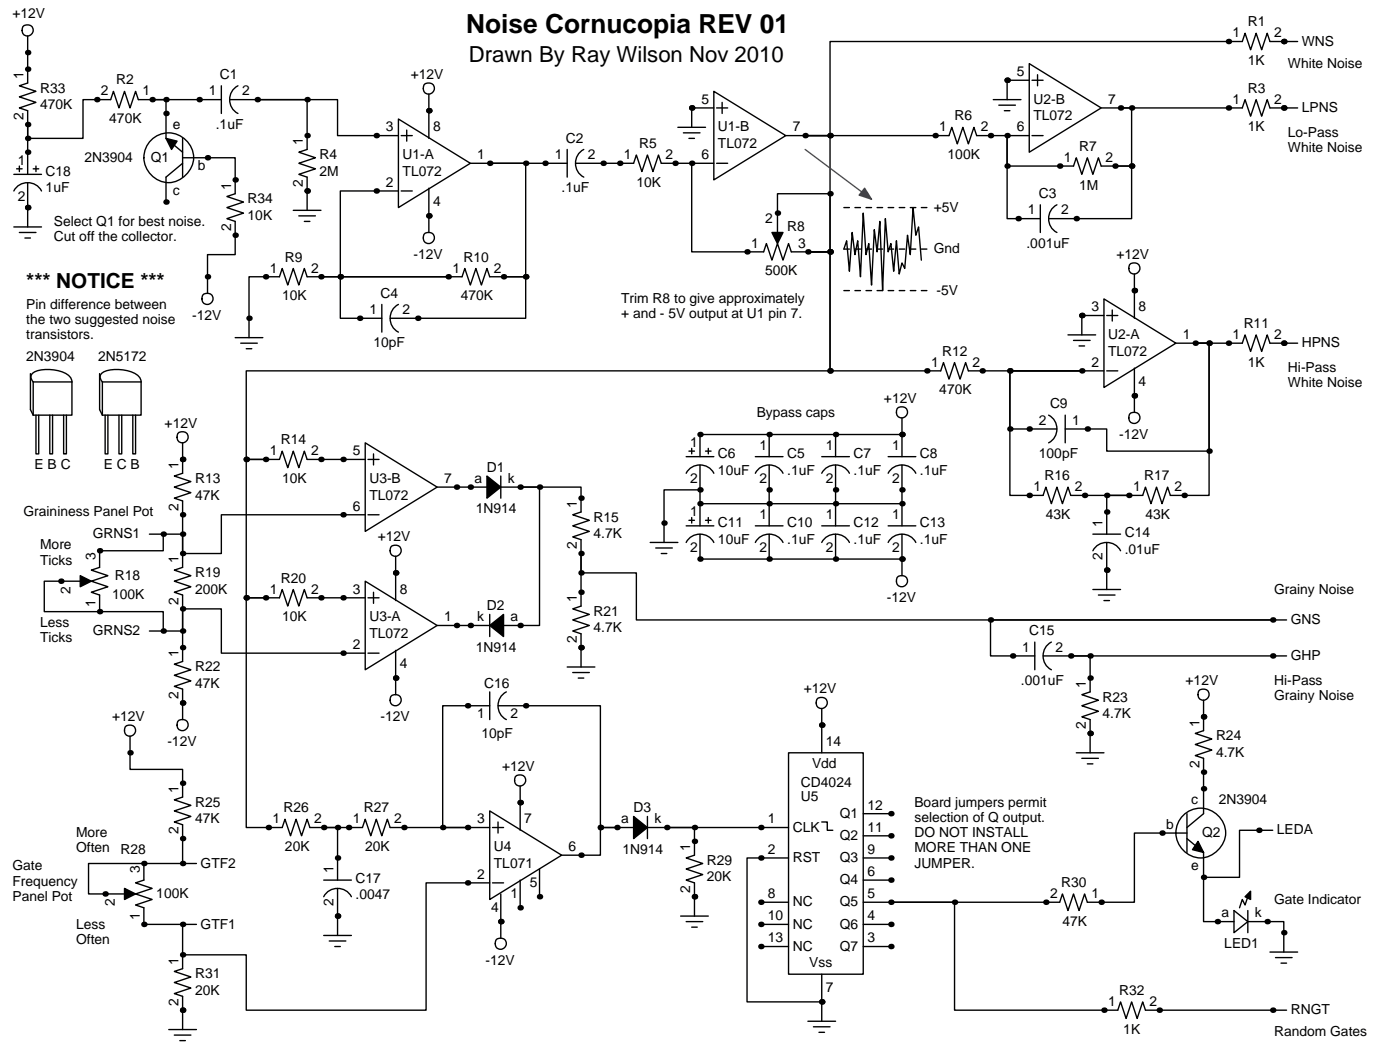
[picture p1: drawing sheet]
<svg xmlns="http://www.w3.org/2000/svg" width="257mm" height="195mm" viewBox="0 0 257 195" stroke-linecap="round" stroke-linejoin="round" font-family="sans-serif">
<g fill="none" stroke="#000" stroke-width=".25">
<path d="M5.1 6.6v8.6l-1.5 .5 3 1.1-3 1 3 1-3 1 1.5 .5v11.7M27.9 18.3h2.6v7.1l3 2.5M40.6 18.3h-15.2l-.5-1.5-1 3-1-3-1.1 3-1-3-.5 1.5h-5.1v7.1h-10.1v-2.5M40.6 15.7v5.1M42.2 18.3h5M43.7 15.7a2.88 2.88 0 0 0 0 5.1M47.2 18.3h14.8v6.6h11.2M47.2 18.3h9.2v9.1l-1.5 .5 3 1.1-3 1 3 1-3 1 1.5 .5v6.1M78.7 17.3v8.1M131.1 16.8l13.2 8.1-13.2 8.1zM131.1 19.8h-4.1v3.6M131.6 19.8h2"/>
<path d="M132.6 18.8v2M182.4 18.3h5.1M183.4 19.3h3M189 11.7l13.2 8.1-13.2 8.1zM189 14.7h-4.1v3.6M189.5 14.7h2M190.5 13.7v2M202.2 19.8h25.9l.5-1.5 1 3 1-3 1 3 1.1-3 .5 1.5h5.1M205.7 19.8h2.1v10.7h-3.1M238.3 7.6h-5.1l-.5-1.5-1.1 3-1-3-1 3-1-3-.5 1.5h-75.7v17.3h-4.6h4.6v21.3h-4.1M2.5 35.1a2.88 2.88 0 0 1 5.1 0M2.5 32h5.1"/>
<path d="M3 31h1.1M3.6 30.5v1M5.1 33.5v8.2M6.1 31h1M6.6 30.5v1M27.5 26a4.6 4.6 0 0 1 7.4 .7 4.6 4.6 0 0 1-3.2 6.7 4.6 4.6 0 0 1-4.6-2.2 4.6 4.6 0 0 1 .4-5.2zM33.5 29h9.7v6.6l-1.5 .5 3 1-3 1 3 1-3 1 1.5 .5v6.1h-5.1v7.1M33.5 25.4v7.1M33.5 30l-3 2.5v4.6M53.8 38.6h5.1M54.9 39.6h3M73.2 21.8l13.2 8.2-13.2 8.1z"/>
<path d="M73.2 35.1h-10.7v15.7h19.8M73.7 24.9h2M73.7 35.1h2M74.7 23.9v2M78.7 34.5v8.2M86.4 30h17.7M89.9 30h6.6v20.8h-4M104.1 27.4v5.1M105.7 30h10.6l.5-1.6 1.1 3.1 1-3.1 1 3.1 1-3.1 .5 1.6h9.7M107.2 27.4a2.88 2.88 0 0 0 0 5.1M124.5 23.4h5M125.5 24.4h3"/>
<path d="M126.5 25.4h1M127 30v16.2h13.2l.5-1.5 1 3.1 1-3.1 1.1 3.1 1-3.1 .5 1.5h3M131.6 30h2M144.3 24.9h29.9l.6-1.5 1 3 1-3 1 3 1-3 .5 1.5h9.7M184.4 20.3h1M189.5 24.9h2M191 37.6v5.1M194.1 37.6a2.88 2.88 0 0 0 0 5.1M204.7 30.5h-2.5l-.5-1.5-1 3-1.1-3-1 3-1-3-.5 1.5h-12.2v-5.6v15.2h6.1M204.7 30.5h3.1v9.6h-15.3M2.5 41.7h5.1M3.6 42.7h3"/>
<path d="M4.6 43.7h1M55.9 40.6h1M58.9 50.8h3.6v7.6h7.6M70.1 55.9v5.1M73.2 55.9a2.88 2.88 0 0 0 0 5.1M92.5 50.8h4v7.6h-24.9M92.5 50.8h-2.6l-.5-1.5-1 3-1-3-1 3-1.1-3-.5 1.5h-28.4l-.5-1.5-1 3-1.1-3-1 3-1-3-.5 1.5h-5.6v11.2M142.7 42.7v-7.1h9.7v10.6h-4.1M148.3 46.2h4.1v21.9h20.3l.5-1.6 1 3.1 1.1-3.1 1 3.1 1-3.1 .5 1.6h24.9M148.3 46.2h4.1v21.9h-107.2v16.2h3.6M154.9 45.7l.5-1.5 .6 5.6 .5-7.1 .5 4 .5-2.5 .5 6.6 .5-11.7 .5 7.6 .5-2 .5 7.6 .5-10.1 .5 4 .5-5.6 .6 12.7 .5-13.2 .5 6.1 .5-1.5 .5 5.1 .5-5.6 .5 6.1 .5-2 .5 1 .5-6.1 .5 3.5 .5-8.6 .5 5.1 .6-1.5 .5 6.1M202.7 54.9l13.2 8.1-13.2 8.1z"/>
<path d="M202.7 57.9h-4.1v3.6M203.2 57.9h2M204.2 56.9v2M208.3 50.3v8.1M5.6 68.6v6.6l.5 1M6.1 70.1l-.4-.6v-.6a2.74 2.74 0 0 1 2.5-1.1 7.1 7.1 0 0 1 4.4 1.1l.4 .6 .2 .6M6.1 70.1h7.1M6.1 70.1v6.1M6.6 76.2v7.1h.5v-7.1M9.1 76.2v7.1h.6v-7.1M11.7 76.2v7.1h.5v-7.1M13.2 70.1v6.1h-7.1"/>
<path d="M18.3 68.6v6.6l.5 1M18.8 70.1l-.4-.6v-.6a2.74 2.74 0 0 1 2.5-1.1 7.1 7.1 0 0 1 4.4 1.1l.4 .6 .2 .6M18.8 70.1h7.1M18.8 70.1v6.1M19.3 76.2v7.1h.5v-7.1M21.8 76.2v7.1h.6v-7.1M24.4 76.2v7.1h.5v-7.1M25.9 70.1v6.1h-7.1M43.2 62h5.1M44.2 63h3M45.2 64h1M141.2 79.8v4"/>
<path d="M153.4 79.8v4M165.6 79.8h-37.1v4M165.6 76.7v7.1M192.5 76.2a2.88 2.88 0 0 1 0 5.1M194.1 78.7h-8.7v-10.6h13.2h-13.2v22.8h6.1l.5-1.5 1 3.1 1.1-3.1 1 3.1 1-3.1 .5 1.5h13.2l.5-1.5 1 3.1 1-3.1 1.1 3.1 1-3.1 .5 1.5h7.1v-27.9h-2.5h2.5v19.8h-18.8v-4.1h-7.6M195.6 76.2v5.1M196.1 61.5h5.1M197.1 62.5h3.1M198.1 63.5h1M203.2 68.1h2M208.3 67.6v8.1M215.9 63h12.2l.5-1.5 1 3 1-3 1 3 1.1-3 .5 1.5h5.1"/>
<path d="M27.4 98h2.6M30 98v3.1h-11.7v3l-1.5 .5 3 1.1-3 1 3 1-3 1 1.5 .5v3.1M33.5 81.3v5.6l-1.5 .5 3.1 1-3.1 1 3.1 1-3.1 1 1.5 .5v12.2l-1.5 .5 3.1 1.1-3.1 1 3.1 1-3.1 1 1.5 .5v12.2l-1.5 .5 3.1 1-3.1 1.1 3.1 1-3.1 1 1.5 .5v5.6M48.8 84.3h2.5l.5-1.5 1 3.1 1-3.1 1.1 3.1 1-3.1 .5 1.5h10.7M48.8 84.3h-3.6v25.4h3.6M67.1 81.3l13.2 8.1-13.2 8.1zM67.1 94.5h-26.5v7.1h-7.1v-3.6h-3.5M67.6 84.3h2M67.6 94.5h2M68.6 83.3v2M80.3 89.4h9.1M91.9 89.4h3.6"/>
<path d="M91.9 87.4v4M95.5 89.4h11.2v4.6l-1.5 .5 3 1-3 1 3 1-3 1.1 1.5 .5v12.2l-1.5 .5 3 1-3 1 3 1-3 1 1.5 .5v6.1M95.5 89.4h3.6v25.4h-6.6M119.4 99.6h5.1M126 86.9a2.88 2.88 0 0 1 5.1 0M126 99.6a2.88 2.88 0 0 1 5.1 0M126 83.8h5.1M126 96.5h5.1M126.5 82.8h1M126.5 95.5h1M127 82.3v1M127 95v1"/>
<path d="M128.5 89.9h-6.6v9.7M128.5 98v4.6h37.1M128.5 85.3v11.2M128.5 92.5h37.1M129.5 82.8h1.1M129.5 95.5h1.1M130 82.3v1M130 95v1M138.7 86.9a2.88 2.88 0 0 1 5.1 0M138.7 99.6a2.88 2.88 0 0 1 5.1 0M138.7 83.8h5.1M138.7 96.5h5.1"/>
<path d="M141.2 85.3v11.2M141.2 98v4.6M150.9 86.9a2.88 2.88 0 0 1 5.1 0M150.9 99.6a2.88 2.88 0 0 1 5.1 0M150.9 83.8h5.1M150.9 96.5h5.1M153.4 85.3v11.2M153.4 98v4.6M163.1 86.9a2.88 2.88 0 0 1 5 0M163.1 99.6a2.88 2.88 0 0 1 5 0M163.1 83.8h5M163.1 96.5h5"/>
<path d="M165.6 85.3v11.2M165.6 98v7.7M200.7 98h5M203.2 99.6v8.6M207.3 90.9h-4.1v7.1M14.7 106.7h-6.6v5.6h10.2M18.3 112.3h11.7v3.5M27.4 115.8h2.6M30 115.8h3.5v-4h7.1v8.1h26.5M48.8 109.7h2.5l.5-1.5 1 3.1 1-3.1 1.1 3.1 1-3.1 .5 1.5h10.7M48.8 109.7h-3.6v42.2h6.6l.5-1.5 1 3 1.1-3 1 3 1-3 .5 1.5h9.6l.6-1.5 1 3 1-3 1 3 1-3 .5 1.5h18.3M67.1 106.7l13.2 8.1-13.2 8.1z"/>
<path d="M67.6 109.7h2M67.6 119.9h2M68.6 108.7v2M72.6 102.1v8.1M72.6 119.4v8.1M80.3 114.8h9.6M89.9 112.8v4M106.7 101.6v3.6h10.1v8.6h116.9M120.4 100.6h3M121.4 101.6h1M190 117.9v5M193 117.9a2.88 2.88 0 0 0 0 5"/>
<path d="M200.7 101.1a2.88 2.88 0 0 1 5 0M200.7 108.2h5M201.7 109.2h3M202.7 110.2h1M233.7 113.8h-51.8v6.6h8.1M233.7 113.8h2.5M23.9 135.1v6.1h9.6v5.1l-1.5 .5 3.1 1-3.1 1 3.1 1.1-3.1 1 1.5 .5v7.1M89.9 129.5h-8.6v22.4h4.6M89.9 127v5.1M91.4 129.5h18.8v22.4h3.1M93 127a2.88 2.88 0 0 0 0 5.1M104.1 122.4h5.1"/>
<path d="M105.2 123.4h3M106.2 124.5h1M144.8 138.2h13.7v40.6h-13.7zM150.9 130v8.2M191.5 120.4h44.7M196.6 120.4h3.6v6.6l-1.6 .5 3.1 1-3.1 1 3.1 1.1-3.1 1 1.6 .5v6.1M197.6 138.2h5.1M198.6 139.2h3.1M221 128.5v5.6l-1.5 .5 3 1-3 1.1 3 1-3 1 1.5 .5v10.2l-3.1 2.5M26.4 158.5v3l-1.5 .6 3 1-3 1 3 1-3 1 1.5 .5v3.1h9.7M26.4 158.5h-10.1v5.6h6.6M26.4 158.5h9.7"/>
<path d="M59.4 151.9h2.6v9.6M89.9 148.8l13.2 8.2-13.2 8.1zM90.4 151.9h2.1M91.4 150.9v2M95.5 144.3v8.1M99.1 159.5v5.1M113.3 151.9h-3.1v5.1h-7.1M113.3 151.9h3M118.9 149.9v4M118.9 151.9h25.9M122.4 151.9h5.1v5.1l-1.5 .5 3 1-3 1 3 1-3 1 1.5 .6v6M144.8 157.5h-7.6v26.4h13.7"/>
<path d="M150.9 150.9h1v1.5h1M158.5 149.4h5.1M158.5 153.4h5.1M158.5 157.5h5.1M199.6 140.2h1.1M217 150a4.6 4.6 0 0 1 7.4 .6 4.6 4.6 0 0 1-3.2 6.8 4.6 4.6 0 0 1-4.7-2.3 4.6 4.6 0 0 1 .5-5.1zM217.9 152.9h-9.6v12.7h-8.7l-.5-1.5-1 3-1-3-1 3-1-3-.5 1.5h-36.1M217.9 153.9l3.1 2.6v4.5M217.9 149.4v7.1M233.7 152.4h-6.1v8.6h-6.6M33.5 169.7v8.1l-1.5 .5 3.1 1-3.1 1 3.1 1.1-3.1 1 1.5 .5v6.1M59.4 164.6a2.88 2.88 0 0 1 5.1 0"/>
<path d="M59.4 171.7h5.1M59.4 161.5h5.1M60.5 172.7h3M61.5 173.7h1M62 163.1v8.6M89.9 162.1h-11.7v23.3h-33v-10.1h-11.7M90.4 162.1h2.1M91.9 164.1v8.1M95.5 161.5v5.1M125 168.1h5M126 169.2h3M127 170.2h1"/>
<path d="M139.7 173.7h5.1M139.7 169.7h5.1M139.7 165.6h5.1M150.9 178.8v8.7M158.5 173.7h5.1M158.5 169.7h5.1M158.5 161.5h5.1M163.6 165.6h11.7v19.8h29.9l.5-1.5 1.1 3 1-3 1 3 1-3 .5 1.5h25.9M221 161v8.2h5.6M226.6 167.1l2.5 2.1-2.5 2zM229.1 169.2h6.6v5.6M229.1 164.6l-.5 1.5-.5-1-.5 1.5"/>
<path d="M229.1 167.1v4.1M233.2 174.8h5.1M234.2 175.8h3M235.2 176.8h1M31 189h5.1M32 190h3.1M33 191h1M148.3 187.5h5.1M149.4 188.5h3M150.4 189.5h1"/>
<circle cx="5.1" cy="5.6" r="1.02"/>
<circle cx="78.7" cy="16.2" r="1.02"/>
<circle cx="38.1" cy="54.8" r="1.02"/>
<circle cx="78.7" cy="43.7" r="1.02"/>
<circle cx="208.3" cy="49.2" r="1.02"/>
<circle cx="165.6" cy="75.7" r="1.02"/>
<circle cx="208.3" cy="76.7" r="1.02"/>
<circle cx="33.5" cy="80.2" r="1.02"/>
<circle cx="72.7" cy="101.1" r="1.02"/>
<circle cx="165.6" cy="106.7" r="1.02"/>
<circle cx="23.9" cy="134.1" r="1.02"/>
<circle cx="33.5" cy="133.1" r="1.02"/>
<circle cx="72.7" cy="128.5" r="1.02"/>
<circle cx="150.9" cy="129" r="1.02"/>
<circle cx="221" cy="127.5" r="1.02"/>
<circle cx="95.5" cy="143.2" r="1.02"/>
<circle cx="92" cy="173.2" r="1.02"/>
</g>
<g fill="#000">
<circle cx="5.1" cy="9.7" r=".51"/>
<circle cx="5.1" cy="12.7" r=".51"/>
<circle cx="17.8" cy="18.3" r=".51"/>
<circle cx="27.9" cy="18.3" r=".51"/>
<circle cx="30.5" cy="18.3" r=".51"/>
<circle cx="36.6" cy="18.3" r=".51"/>
<circle cx="47.2" cy="18.3" r=".51"/>
<circle cx="56.4" cy="18.3" r=".51"/>
<circle cx="127" cy="19.8" r=".51"/>
<circle cx="184.9" cy="14.7" r=".51"/>
<circle cx="205.7" cy="19.8" r=".51"/>
<circle cx="207.8" cy="19.8" r=".51"/>
<circle cx="225.6" cy="7.6" r=".51"/>
<circle cx="225.6" cy="19.8" r=".51"/>
<circle cx="235.7" cy="19.8" r=".51"/>
<circle cx="235.7" cy="7.6" r=".51"/>
<circle cx="5.1" cy="38.1" r=".51"/>
<circle cx="5.1" cy="25.4" r=".51"/>
<circle cx="5.1" cy="22.9" r=".51"/>
<circle cx="5.1" cy="27.9" r=".51"/>
<circle cx="30.5" cy="20.8" r=".51"/>
<circle cx="30.5" cy="37.1" r=".51"/>
<circle cx="38.1" cy="29" r=".51"/>
<circle cx="43.2" cy="33" r=".51"/>
<circle cx="56.4" cy="24.9" r=".51"/>
<circle cx="56.4" cy="35.1" r=".51"/>
<circle cx="69.1" cy="35.1" r=".51"/>
<circle cx="69.1" cy="24.9" r=".51"/>
<circle cx="78.7" cy="39.6" r=".51"/>
<circle cx="78.7" cy="20.3" r=".51"/>
<circle cx="89.9" cy="30" r=".51"/>
<circle cx="96.5" cy="30" r=".51"/>
<circle cx="100.1" cy="30" r=".51"/>
<circle cx="110.7" cy="30" r=".51"/>
<circle cx="113.8" cy="30" r=".51"/>
<circle cx="124" cy="30" r=".51"/>
<circle cx="127" cy="30" r=".51"/>
<circle cx="142.7" cy="39.1" r=".51"/>
<circle cx="147.8" cy="24.9" r=".51"/>
<circle cx="152.4" cy="24.9" r=".51"/>
<circle cx="152.4" cy="35.6" r=".51"/>
<circle cx="171.7" cy="24.9" r=".51"/>
<circle cx="181.9" cy="24.9" r=".51"/>
<circle cx="184.9" cy="30.5" r=".51"/>
<circle cx="184.9" cy="24.9" r=".51"/>
<circle cx="194.6" cy="30.5" r=".51"/>
<circle cx="204.7" cy="30.5" r=".51"/>
<circle cx="207.8" cy="30.5" r=".51"/>
<circle cx="38.1" cy="50.8" r=".51"/>
<circle cx="43.2" cy="43.2" r=".51"/>
<circle cx="45.7" cy="58.4" r=".51"/>
<circle cx="48.8" cy="50.8" r=".51"/>
<circle cx="58.9" cy="50.8" r=".51"/>
<circle cx="62.5" cy="50.8" r=".51"/>
<circle cx="66" cy="58.4" r=".51"/>
<circle cx="76.7" cy="58.4" r=".51"/>
<circle cx="82.3" cy="50.8" r=".51"/>
<circle cx="92.5" cy="50.8" r=".51"/>
<circle cx="96.5" cy="50.8" r=".51"/>
<circle cx="137.2" cy="46.2" r=".51"/>
<circle cx="148.3" cy="46.2" r=".51"/>
<circle cx="152.4" cy="46.2" r=".51"/>
<circle cx="186.9" cy="40.1" r=".51"/>
<circle cx="197.6" cy="40.1" r=".51"/>
<circle cx="198.6" cy="57.9" r=".51"/>
<circle cx="208.3" cy="53.3" r=".51"/>
<circle cx="128.5" cy="79.8" r=".51"/>
<circle cx="141.2" cy="79.8" r=".51"/>
<circle cx="152.4" cy="68.1" r=".51"/>
<circle cx="153.4" cy="79.8" r=".51"/>
<circle cx="165.6" cy="79.8" r=".51"/>
<circle cx="170.2" cy="68.1" r=".51"/>
<circle cx="180.3" cy="68.1" r=".51"/>
<circle cx="185.4" cy="78.7" r=".51"/>
<circle cx="185.4" cy="68.1" r=".51"/>
<circle cx="189" cy="78.7" r=".51"/>
<circle cx="198.6" cy="68.1" r=".51"/>
<circle cx="199.6" cy="78.7" r=".51"/>
<circle cx="208.3" cy="72.6" r=".51"/>
<circle cx="219.5" cy="63" r=".51"/>
<circle cx="222" cy="63" r=".51"/>
<circle cx="225.6" cy="63" r=".51"/>
<circle cx="235.7" cy="63" r=".51"/>
<circle cx="30" cy="98" r=".51"/>
<circle cx="33.5" cy="84.3" r=".51"/>
<circle cx="33.5" cy="98" r=".51"/>
<circle cx="33.5" cy="94.5" r=".51"/>
<circle cx="45.2" cy="84.3" r=".51"/>
<circle cx="48.8" cy="84.3" r=".51"/>
<circle cx="58.9" cy="84.3" r=".51"/>
<circle cx="63" cy="94.5" r=".51"/>
<circle cx="63" cy="84.3" r=".51"/>
<circle cx="83.8" cy="89.4" r=".51"/>
<circle cx="86.4" cy="89.4" r=".51"/>
<circle cx="95.5" cy="89.4" r=".51"/>
<circle cx="99.1" cy="89.4" r=".51"/>
<circle cx="106.7" cy="91.4" r=".51"/>
<circle cx="121.9" cy="96" r=".51"/>
<circle cx="128.5" cy="89.9" r=".51"/>
<circle cx="128.5" cy="92.5" r=".51"/>
<circle cx="141.2" cy="89.9" r=".51"/>
<circle cx="141.2" cy="92.5" r=".51"/>
<circle cx="153.4" cy="92.5" r=".51"/>
<circle cx="153.4" cy="89.9" r=".51"/>
<circle cx="165.6" cy="89.9" r=".51"/>
<circle cx="165.6" cy="92.5" r=".51"/>
<circle cx="189" cy="90.9" r=".51"/>
<circle cx="199.1" cy="90.9" r=".51"/>
<circle cx="203.2" cy="90.9" r=".51"/>
<circle cx="203.2" cy="94" r=".51"/>
<circle cx="207.3" cy="90.9" r=".51"/>
<circle cx="217.4" cy="90.9" r=".51"/>
<circle cx="222" cy="82.8" r=".51"/>
<circle cx="11.2" cy="106.7" r=".51"/>
<circle cx="18.3" cy="101.1" r=".51"/>
<circle cx="18.3" cy="112.3" r=".51"/>
<circle cx="30" cy="115.8" r=".51"/>
<circle cx="33.5" cy="101.6" r=".51"/>
<circle cx="33.5" cy="118.9" r=".51"/>
<circle cx="33.5" cy="111.8" r=".51"/>
<circle cx="33.5" cy="115.8" r=".51"/>
<circle cx="45.2" cy="109.7" r=".51"/>
<circle cx="48.8" cy="109.7" r=".51"/>
<circle cx="58.9" cy="109.7" r=".51"/>
<circle cx="63" cy="109.7" r=".51"/>
<circle cx="63" cy="119.9" r=".51"/>
<circle cx="72.6" cy="105.2" r=".51"/>
<circle cx="83.8" cy="114.8" r=".51"/>
<circle cx="86.4" cy="114.8" r=".51"/>
<circle cx="95.5" cy="114.8" r=".51"/>
<circle cx="106.7" cy="101.6" r=".51"/>
<circle cx="106.7" cy="105.2" r=".51"/>
<circle cx="106.7" cy="108.7" r=".51"/>
<circle cx="106.7" cy="118.9" r=".51"/>
<circle cx="128.5" cy="102.6" r=".51"/>
<circle cx="141.2" cy="102.6" r=".51"/>
<circle cx="153.4" cy="102.6" r=".51"/>
<circle cx="165.6" cy="102.6" r=".51"/>
<circle cx="181.9" cy="113.8" r=".51"/>
<circle cx="203.2" cy="104.6" r=".51"/>
<circle cx="233.7" cy="113.8" r=".51"/>
<circle cx="23.9" cy="138.2" r=".51"/>
<circle cx="33.5" cy="129" r=".51"/>
<circle cx="72.6" cy="124.5" r=".51"/>
<circle cx="85.9" cy="129.5" r=".51"/>
<circle cx="96.5" cy="129.5" r=".51"/>
<circle cx="150.9" cy="133.1" r=".51"/>
<circle cx="185.9" cy="120.4" r=".51"/>
<circle cx="196.6" cy="120.4" r=".51"/>
<circle cx="200.2" cy="120.4" r=".51"/>
<circle cx="200.2" cy="124.5" r=".51"/>
<circle cx="200.2" cy="134.6" r=".51"/>
<circle cx="221" cy="131.6" r=".51"/>
<circle cx="233.7" cy="120.4" r=".51"/>
<circle cx="26.4" cy="158.5" r=".51"/>
<circle cx="33.5" cy="158.5" r=".51"/>
<circle cx="33.5" cy="143.8" r=".51"/>
<circle cx="33.5" cy="153.9" r=".51"/>
<circle cx="49.3" cy="151.9" r=".51"/>
<circle cx="59.4" cy="151.9" r=".51"/>
<circle cx="62" cy="151.9" r=".51"/>
<circle cx="62" cy="157.5" r=".51"/>
<circle cx="64" cy="151.9" r=".51"/>
<circle cx="74.2" cy="151.9" r=".51"/>
<circle cx="81.3" cy="151.9" r=".51"/>
<circle cx="85.9" cy="151.9" r=".51"/>
<circle cx="95.5" cy="147.3" r=".51"/>
<circle cx="106.7" cy="157" r=".51"/>
<circle cx="110.2" cy="151.9" r=".51"/>
<circle cx="113.3" cy="151.9" r=".51"/>
<circle cx="122.4" cy="151.9" r=".51"/>
<circle cx="127.5" cy="154.4" r=".51"/>
<circle cx="127.5" cy="151.9" r=".51"/>
<circle cx="139.7" cy="157.5" r=".51"/>
<circle cx="139.7" cy="151.9" r=".51"/>
<circle cx="163.6" cy="153.4" r=".51"/>
<circle cx="163.6" cy="149.4" r=".51"/>
<circle cx="163.6" cy="157.5" r=".51"/>
<circle cx="213.4" cy="152.9" r=".51"/>
<circle cx="221" cy="141.7" r=".51"/>
<circle cx="221" cy="144.8" r=".51"/>
<circle cx="231.1" cy="152.4" r=".51"/>
<circle cx="19.3" cy="164.1" r=".51"/>
<circle cx="26.4" cy="169.7" r=".51"/>
<circle cx="33.5" cy="175.3" r=".51"/>
<circle cx="33.5" cy="169.7" r=".51"/>
<circle cx="62" cy="168.1" r=".51"/>
<circle cx="85.9" cy="162.1" r=".51"/>
<circle cx="91.9" cy="169.2" r=".51"/>
<circle cx="95.5" cy="166.6" r=".51"/>
<circle cx="99.1" cy="164.6" r=".51"/>
<circle cx="127.5" cy="164.6" r=".51"/>
<circle cx="139.7" cy="169.7" r=".51"/>
<circle cx="139.7" cy="165.6" r=".51"/>
<circle cx="139.7" cy="173.7" r=".51"/>
<circle cx="163.6" cy="173.7" r=".51"/>
<circle cx="163.6" cy="161.5" r=".51"/>
<circle cx="163.6" cy="165.6" r=".51"/>
<circle cx="163.6" cy="169.7" r=".51"/>
<circle cx="175.3" cy="165.6" r=".51"/>
<circle cx="192" cy="165.6" r=".51"/>
<circle cx="202.2" cy="165.6" r=".51"/>
<circle cx="221" cy="161" r=".51"/>
<circle cx="223.5" cy="169.2" r=".51"/>
<circle cx="232.7" cy="169.2" r=".51"/>
<circle cx="235.7" cy="171.2" r=".51"/>
<circle cx="33.5" cy="185.4" r=".51"/>
<circle cx="150.9" cy="183.9" r=".51"/>
<circle cx="202.7" cy="185.4" r=".51"/>
<circle cx="212.9" cy="185.4" r=".51"/>
<circle cx="233.7" cy="185.4" r=".51"/>
</g>
<path d="M30.5 25.4l2 .5-1 1.5zM141.7 42.7h2.1l-1.1 2zM89.4 87.4l2.5 2-2.5 2zM14.7 105.7l2.1 1-2.1 1zM89.9 114.8l2.6-2v4zM116.3 149.9l2.6 2-2.6 2zM220 154.4l1 2.1-2.1-.5zM22.9 163.1l2 1-2 1zM229.6 163.6v1.5l-1-.5z" fill="#000" stroke="#000" stroke-width=".25"/>
<path d="M154.9 38.1h15.3M154.9 45.7h15.3M154.9 53.3h15.3" fill="none" stroke="#000" stroke-width=".25" stroke-dasharray="1"/>
<path d="M147.8 27.4l12.2 9.2" fill="none" stroke="#00f" stroke-width=".25"/>
<path d="M158.8 34.5l1.2 2.1-2.3-.8z" fill="#00f" stroke="#00f" stroke-width=".25"/>
<text font-size="4.8" x="85.6" y="6.1">Noise Cornucopia REV 01</text>
<text font-size="4.1" x="86.1" y="11.4">Drawn By Ray Wilson Nov 2010</text>
<text font-size="3.8" x="4.8" y="52.8">*** NOTICE ***</text>
<g font-size="2.5">
<text x="2.3" y="3.3">+12V</text>
<text x="229.1" y="4.8">R1</text>
<text x="226.3" y="6.9">1</text>
<text x="229.1" y="11.9">1K</text>
<text x="233.9" y="6.9">2</text>
<text x="239" y="8.4">WNS</text>
<text x="4.3" y="14.5" transform="rotate(-90 4.3 14.5)">1</text>
<text x="7.4" y="17">R33</text>
<text x="18.5" y="17.5">2</text>
<text x="21.3" y="15.5">R2</text>
<text x="26.2" y="17.5">1</text>
<text x="38.4" y="17.5">1</text>
<text x="40.4" y="14.5">C1</text>
<text x="44.5" y="17.5">2</text>
<text x="75.4" y="14.5">+12V</text>
<text x="186.7" y="14">5</text>
<text x="229.1" y="17">R3</text>
<text x="236.5" y="12.4">White Noise</text>
<text x="4.3" y="22.1" transform="rotate(-90 4.3 22.1)">2</text>
<text x="7.4" y="20.1">470K</text>
<text x="20.1" y="22.6">470K</text>
<text x="31.7" y="23.6">e</text>
<text x="39.6" y="23.6">.1uF</text>
<text x="128.8" y="19.1">5</text>
<text x="175.3" y="22.1">R6</text>
<text x="189.7" y="19.1">U2-B</text>
<text x="189.7" y="22.1">TL072</text>
<text x="203.5" y="19.1">7</text>
<text x="226.3" y="19.1">1</text>
<text x="233.9" y="19.1">2</text>
<text x="239" y="20.6">LPNS</text>
<text x="15.5" y="29.7">2N3904</text>
<text x="27.7" y="29.7">Q1</text>
<text x="55.6" y="26.7" transform="rotate(-90 55.6 26.7)">1</text>
<text x="58.7" y="29.2">R4</text>
<text x="70.9" y="24.1">3</text>
<text x="73.9" y="29.2">U1-A</text>
<text x="79.5" y="24.1">8</text>
<text x="87.6" y="29.2">1</text>
<text x="101.9" y="29.2">1</text>
<text x="103.9" y="26.2">C2</text>
<text x="107.9" y="29.2">2</text>
<text x="114.6" y="29.2">1</text>
<text x="117.3" y="27.2">R5</text>
<text x="122.2" y="29.2">2</text>
<text x="128.8" y="29.2">6</text>
<text x="131.8" y="24.1">U1-B</text>
<text x="131.8" y="27.2">TL072</text>
<text x="145.5" y="24.1">7</text>
<text x="172.5" y="24.1">1</text>
<text x="174" y="29.2">100K</text>
<text x="180.1" y="24.1">2</text>
<text x="186.7" y="24.1">6</text>
<text x="195.3" y="29.7">1</text>
<text x="198.1" y="27.7">R7</text>
<text x="202.9" y="29.7">2</text>
<text x="229.1" y="24.1">1K</text>
<text x="236.5" y="25.1">Lo-Pass</text>
<text x="236.5" y="27.9">White Noise</text>
<text x="3.3" y="30.2">1</text>
<text x="8.4" y="32.3">C18</text>
<text x="8.4" y="35.3">1uF</text>
<text x="31.7" y="35.8">c</text>
<text x="36.3" y="31.2">b</text>
<text x="42.4" y="34.8" transform="rotate(-90 42.4 34.8)">1</text>
<text x="55.6" y="34.3" transform="rotate(-90 55.6 34.3)">2</text>
<text x="58.7" y="32.3">2M</text>
<text x="70.9" y="34.3">2</text>
<text x="73.9" y="32.3">TL072</text>
<text x="103.1" y="35.3">.1uF</text>
<text x="116.8" y="34.3">10K</text>
<text x="198.1" y="34.8">1M</text>
<text x="3.3" y="36.8">2</text>
<text x="9.9" y="41.4">Select Q1 for best noise.</text>
<text x="45.5" y="37.3">R34</text>
<text x="45.5" y="40.4">10K</text>
<text x="79.5" y="37.8">4</text>
<text x="140.5" y="40.9">2</text>
<text x="171.5" y="38.9">+5V</text>
<text x="188.7" y="39.4">1</text>
<text x="190.8" y="36.3">C3</text>
<text x="194.8" y="39.4">2</text>
<text x="9.9" y="44.2">Cut off the collector.</text>
<text x="42.4" y="42.4" transform="rotate(-90 42.4 42.4)">2</text>
<text x="75.9" y="47.5">-12V</text>
<text x="137.9" y="45.5">1</text>
<text x="144.5" y="42.4">R8</text>
<text x="146.6" y="45.5">3</text>
<text x="171.5" y="46.5">Gnd</text>
<text x="188.5" y="45.5">.001uF</text>
<text x="205" y="47.5">+12V</text>
<text x="49.5" y="50">1</text>
<text x="52.3" y="48">R9</text>
<text x="57.1" y="50">2</text>
<text x="83.1" y="50">1</text>
<text x="85.1" y="48">R10</text>
<text x="90.7" y="50">2</text>
<text x="140.5" y="50.5">500K</text>
<text x="4.8" y="56.6">Pin difference between</text>
<text x="4.8" y="59.4">the two suggested noise</text>
<text x="35.3" y="58.7">-12V</text>
<text x="51.8" y="55.1">10K</text>
<text x="67.8" y="57.7">1</text>
<text x="69.9" y="54.6">C4</text>
<text x="73.9" y="57.7">2</text>
<text x="84.6" y="55.1">470K</text>
<text x="114" y="55.6">Trim R8 to give approximately</text>
<text x="114" y="58.4">+ and - 5V output at U1 pin 7.</text>
<text x="172" y="54.1">-5V</text>
<text x="200.4" y="57.1">3</text>
<text x="209" y="57.1">8</text>
<text x="4.8" y="62.2">transistors.</text>
<text x="68.6" y="63.8">10pF</text>
<text x="173" y="65.3">R12</text>
<text x="203.5" y="62.2">U2-A</text>
<text x="203.5" y="65.3">TL072</text>
<text x="217.2" y="62.2">1</text>
<text x="226.3" y="62.2">1</text>
<text x="228.3" y="60.2">R11</text>
<text x="233.9" y="62.2">2</text>
<text x="239" y="63.8">HPNS</text>
<text x="4.8" y="66.3">2N3904</text>
<text x="18" y="66.3">2N5172</text>
<text x="170.9" y="67.3">1</text>
<text x="178.6" y="67.3">2</text>
<text x="200.4" y="67.3">2</text>
<text x="209" y="70.9">4</text>
<text x="229.1" y="67.3">1K</text>
<text x="236.5" y="68.3">Hi-Pass</text>
<text x="236.5" y="71.1">White Noise</text>
<text x="138.9" y="76.5">Bypass caps</text>
<text x="162.3" y="73.9">+12V</text>
<text x="172.5" y="72.4">470K</text>
<text x="190.8" y="78">2</text>
<text x="192.8" y="74.9">C9</text>
<text x="196.8" y="78">1</text>
<text x="30.2" y="78.5">+12V</text>
<text x="49.5" y="83.6">1</text>
<text x="51.6" y="81.5">R14</text>
<text x="57.1" y="83.6">2</text>
<text x="64.8" y="83.6">5</text>
<text x="126.7" y="82">1</text>
<text x="139.4" y="82.6">1</text>
<text x="151.6" y="82.6">1</text>
<text x="163.8" y="82.6">1</text>
<text x="205.5" y="80.5">-12V</text>
<text x="6.3" y="86.1">E B C</text>
<text x="19.1" y="86.1">E C B</text>
<text x="32.8" y="86.1" transform="rotate(-90 32.8 86.1)">1</text>
<text x="35.8" y="88.6">R13</text>
<text x="51.8" y="88.6">10K</text>
<text x="67.8" y="88.6">U3-B</text>
<text x="81.5" y="88.6">7</text>
<text x="87.1" y="88.6">a</text>
<text x="89.4" y="86.6">D1</text>
<text x="93.2" y="88.6">k</text>
<text x="126.7" y="88.6">2</text>
<text x="131.8" y="84.1">C6</text>
<text x="131.8" y="87.1">10uF</text>
<text x="139.4" y="88.6">2</text>
<text x="144.5" y="84.1">C5</text>
<text x="144.5" y="87.1">.1uF</text>
<text x="151.6" y="88.6">2</text>
<text x="156.7" y="84.1">C7</text>
<text x="156.7" y="87.1">.1uF</text>
<text x="163.8" y="88.6">2</text>
<text x="168.9" y="84.1">C8</text>
<text x="168.9" y="87.1">.1uF</text>
<text x="190.8" y="84.1">100pF</text>
<text x="191.8" y="88.1">R16</text>
<text x="210.1" y="88.1">R17</text>
<text x="4.3" y="94.7">Graininess Panel Pot</text>
<text x="32.8" y="93.7" transform="rotate(-90 32.8 93.7)">2</text>
<text x="35.8" y="91.7">47K</text>
<text x="64.8" y="93.7">6</text>
<text x="67.8" y="91.7">TL072</text>
<text x="87.4" y="94.2">1N914</text>
<text x="105.9" y="93.2" transform="rotate(-90 105.9 93.2)">1</text>
<text x="109" y="95.8">R15</text>
<text x="126.7" y="94.7">1</text>
<text x="139.4" y="95.2">1</text>
<text x="151.6" y="95.2">1</text>
<text x="163.8" y="95.2">1</text>
<text x="189.7" y="90.2">1</text>
<text x="192" y="95.2">43K</text>
<text x="197.4" y="90.2">2</text>
<text x="208" y="90.2">1</text>
<text x="210.3" y="95.2">43K</text>
<text x="215.6" y="90.2">2</text>
<text x="7.4" y="100.8">More</text>
<text x="17" y="98.8">GRNS1</text>
<text x="69.3" y="99.3">+12V</text>
<text x="105.9" y="100.8" transform="rotate(-90 105.9 100.8)">2</text>
<text x="109" y="98.8">4.7K</text>
<text x="126.7" y="101.3">2</text>
<text x="131.8" y="96.8">C11</text>
<text x="131.8" y="99.8">10uF</text>
<text x="139.4" y="101.3">2</text>
<text x="144.5" y="96.8">C10</text>
<text x="144.5" y="99.8">.1uF</text>
<text x="151.6" y="101.3">2</text>
<text x="156.7" y="96.8">C12</text>
<text x="156.7" y="99.8">.1uF</text>
<text x="163.8" y="101.3">2</text>
<text x="168.9" y="96.8">C13</text>
<text x="168.9" y="99.8">.1uF</text>
<text x="202.4" y="96.8" transform="rotate(-90 202.4 96.8)">1</text>
<text x="206.5" y="98.6">C14</text>
<text x="206.5" y="101.6">.01uF</text>
<text x="7.4" y="103.6">Ticks</text>
<text x="17.5" y="102.9" transform="rotate(-90 17.5 102.9)">3</text>
<text x="21.1" y="106.4">R18</text>
<text x="32.8" y="103.4" transform="rotate(-90 32.8 103.4)">1</text>
<text x="35.8" y="105.9">R19</text>
<text x="51.6" y="106.9">R20</text>
<text x="202.4" y="102.9" transform="rotate(-90 202.4 102.9)">2</text>
<text x="13" y="109" transform="rotate(-90 13 109)">2</text>
<text x="17.5" y="111.5" transform="rotate(-90 17.5 111.5)">1</text>
<text x="20.6" y="110">100K</text>
<text x="32.8" y="111" transform="rotate(-90 32.8 111)">2</text>
<text x="35.8" y="109">200K</text>
<text x="49.5" y="109">1</text>
<text x="57.1" y="109">2</text>
<text x="64.8" y="109">3</text>
<text x="73.4" y="109">8</text>
<text x="89.4" y="112">D2</text>
<text x="105.9" y="110.5" transform="rotate(-90 105.9 110.5)">1</text>
<text x="109" y="113">R21</text>
<text x="162.8" y="110.5">-12V</text>
<text x="233.9" y="109">Grainy Noise</text>
<text x="7.4" y="115.1">Less</text>
<text x="7.4" y="117.9">Ticks</text>
<text x="17" y="116.6">GRNS2</text>
<text x="51.8" y="114">10K</text>
<text x="64.8" y="119.1">2</text>
<text x="67.8" y="114">U3-A</text>
<text x="67.8" y="117.1">TL072</text>
<text x="81.5" y="114">1</text>
<text x="87.4" y="119.6">1N914</text>
<text x="87.6" y="114">k</text>
<text x="93.7" y="114">a</text>
<text x="105.9" y="118.1" transform="rotate(-90 105.9 118.1)">2</text>
<text x="109" y="116.1">4.7K</text>
<text x="187.7" y="119.6">1</text>
<text x="189" y="116.6">C15</text>
<text x="193.8" y="119.6">2</text>
<text x="237" y="114.6">GNS</text>
<text x="32.8" y="120.6" transform="rotate(-90 32.8 120.6)">1</text>
<text x="35.8" y="123.2">R22</text>
<text x="73.4" y="122.7">4</text>
<text x="187.5" y="125.7">.001uF</text>
<text x="217.7" y="125.7">+12V</text>
<text x="233.9" y="125.7">Hi-Pass</text>
<text x="237" y="121.2">GHP</text>
<text x="32.8" y="128.3" transform="rotate(-90 32.8 128.3)">2</text>
<text x="35.8" y="126.2">47K</text>
<text x="87.6" y="131.8">1</text>
<text x="88.9" y="126.2">C16</text>
<text x="93.7" y="131.8">2</text>
<text x="147.6" y="127.3">+12V</text>
<text x="199.4" y="126.2" transform="rotate(-90 199.4 126.2)">1</text>
<text x="202.4" y="128.8">R23</text>
<text x="202.4" y="131.8">4.7K</text>
<text x="233.9" y="128.5">Grainy Noise</text>
<text x="20.6" y="132.3">+12V</text>
<text x="30.7" y="136.9">-12V</text>
<text x="69.9" y="132.3">-12V</text>
<text x="88.4" y="135.4">10pF</text>
<text x="151.6" y="136.9">14</text>
<text x="199.4" y="133.9" transform="rotate(-90 199.4 133.9)">2</text>
<text x="220.2" y="133.3" transform="rotate(-90 220.2 133.3)">1</text>
<text x="223.3" y="135.9">R24</text>
<text x="92.2" y="141.5">+12V</text>
<text x="149.1" y="141">Vdd</text>
<text x="220.2" y="141" transform="rotate(-90 220.2 141)">2</text>
<text x="223.3" y="138.9">4.7K</text>
<text x="32.8" y="145.5" transform="rotate(-90 32.8 145.5)">1</text>
<text x="35.8" y="148.1">R25</text>
<text x="52.1" y="149.1">R26</text>
<text x="66.8" y="149.1">R27</text>
<text x="116.3" y="149.1">D3</text>
<text x="147.1" y="147.1">U5</text>
<text x="147.1" y="144.5">CD4024</text>
<text x="159.3" y="148.6">12</text>
<text x="167.9" y="148.1">Board jumpers permit</text>
<text x="218.7" y="147.6">c</text>
<text x="223.8" y="147.6">2N3904</text>
<text x="14" y="153.7">More</text>
<text x="32.8" y="153.2" transform="rotate(-90 32.8 153.2)">2</text>
<text x="35.8" y="151.1">47K</text>
<text x="50" y="151.1">1</text>
<text x="57.7" y="151.1">2</text>
<text x="64.8" y="151.1">1</text>
<text x="72.4" y="151.1">2</text>
<text x="87.6" y="151.1">3</text>
<text x="96.3" y="151.1">7</text>
<text x="114" y="151.1">a</text>
<text x="120.1" y="151.1">k</text>
<text x="141" y="151.1">1</text>
<text x="145.5" y="152.7">CLK</text>
<text x="154.2" y="150.1">Q1</text>
<text x="154.2" y="154.2">Q2</text>
<text x="159.3" y="152.7">11</text>
<text x="167.9" y="150.9">selection of Q output.</text>
<text x="167.9" y="153.7">DO NOT INSTALL</text>
<text x="214.1" y="152.1">b</text>
<text x="220.7" y="153.7">Q2</text>
<text x="234.4" y="153.2">LEDA</text>
<text x="2.3" y="159.8">Gate</text>
<text x="14" y="156.5">Often</text>
<text x="22.1" y="156.7">R28</text>
<text x="25.7" y="160.3" transform="rotate(-90 25.7 160.3)">3</text>
<text x="36.8" y="159.3">GTF2</text>
<text x="52.3" y="156.2">20K</text>
<text x="61.2" y="160.3" transform="rotate(-90 61.2 160.3)">1</text>
<text x="67.1" y="156.2">20K</text>
<text x="87.6" y="161.3">2</text>
<text x="90.7" y="156.2">U4</text>
<text x="90.7" y="159.3">TL071</text>
<text x="104.4" y="156.2">6</text>
<text x="114.3" y="156.7">1N914</text>
<text x="126.7" y="156.2" transform="rotate(-90 126.7 156.2)">1</text>
<text x="129.8" y="158.8">R29</text>
<text x="129.8" y="161.8">20K</text>
<text x="141" y="156.7">2</text>
<text x="145.5" y="158.2">RST</text>
<text x="154.2" y="158.2">Q3</text>
<text x="159.3" y="156.7">9</text>
<text x="159.3" y="160.8">6</text>
<text x="167.9" y="156.5">MORE THAN ONE</text>
<text x="167.9" y="159.3">JUMPER.</text>
<text x="218.7" y="159.8">e</text>
<text x="2.3" y="162.6">Frequency</text>
<text x="2.3" y="165.4">Panel Pot</text>
<text x="21.1" y="166.4" transform="rotate(-90 21.1 166.4)">2</text>
<text x="28.7" y="164.8">100K</text>
<text x="61.2" y="166.4" transform="rotate(-90 61.2 166.4)">2</text>
<text x="65.3" y="162.1">C17</text>
<text x="65.3" y="165.1">.0047</text>
<text x="90.2" y="167.4">4</text>
<text x="93.7" y="164.8">1</text>
<text x="97.3" y="162.8">5</text>
<text x="126.7" y="163.8" transform="rotate(-90 126.7 163.8)">2</text>
<text x="141" y="164.8">8</text>
<text x="145.5" y="166.4">NC</text>
<text x="154.2" y="162.3">Q4</text>
<text x="154.2" y="166.4">Q5</text>
<text x="159.3" y="164.8">5</text>
<text x="192.8" y="164.8">2</text>
<text x="194.8" y="162.8">R30</text>
<text x="200.4" y="164.8">1</text>
<text x="233.9" y="165.9">Gate Indicator</text>
<text x="14" y="170.4">Less</text>
<text x="14" y="173.2">Often</text>
<text x="25.7" y="168.9" transform="rotate(-90 25.7 168.9)">1</text>
<text x="36.8" y="170.4">GTF1</text>
<text x="141" y="173">13</text>
<text x="141" y="168.9">10</text>
<text x="145.5" y="170.4">NC</text>
<text x="154.2" y="170.4">Q6</text>
<text x="159.3" y="168.9">4</text>
<text x="159.3" y="173">3</text>
<text x="195.1" y="169.9">47K</text>
<text x="224.3" y="168.4">a</text>
<text x="224.8" y="174">LED1</text>
<text x="230.4" y="168.4">k</text>
<text x="32.8" y="177" transform="rotate(-90 32.8 177)">1</text>
<text x="35.8" y="179.6">R31</text>
<text x="89.2" y="177">-12V</text>
<text x="145.5" y="174.5">NC</text>
<text x="148.6" y="177.5">Vss</text>
<text x="154.2" y="174.5">Q7</text>
<text x="32.8" y="184.7" transform="rotate(-90 32.8 184.7)">2</text>
<text x="35.8" y="182.6">20K</text>
<text x="151.6" y="182.1">7</text>
<text x="203.5" y="184.7">1</text>
<text x="205.5" y="182.6">R32</text>
<text x="211.1" y="184.7">2</text>
<text x="206.2" y="189.7">1K</text>
<text x="233.9" y="190.2">Random Gates</text>
<text x="237" y="186.2">RNGT</text>
</g>
</svg>
